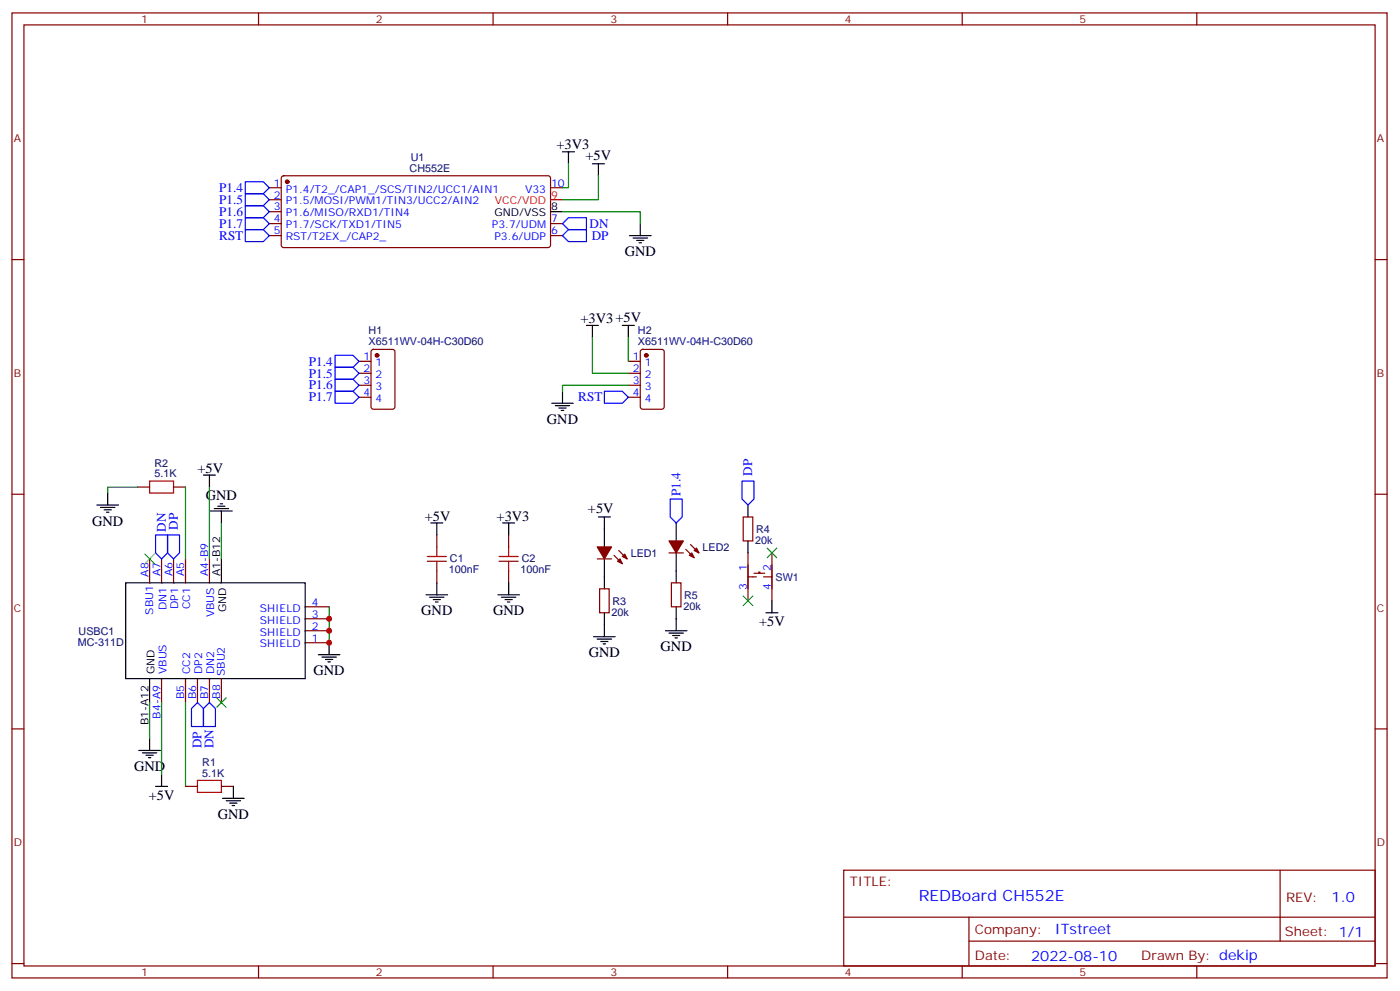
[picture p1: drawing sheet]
<svg xmlns="http://www.w3.org/2000/svg" width="413mm" height="292mm" viewBox="0 0 413 292" stroke-linecap="round" stroke-linejoin="round" font-family="sans-serif">
<g fill="none" stroke="#870000" stroke-width=".35">
<path d="M3.5 3.8h405.4v284.3h-405.4zM7.1 7.3h398.2v277.3h-398.2zM76.2 3.8v3.5M145.3 3.8v3.5M214.5 3.8v3.5M283.6 3.8v3.5M352.8 3.8v3.5M79.4 55.3h3.5M79.4 58.8h3.5M83.1 52l.5-.2h78.2l.5 .7-.1 20-.6 .5-78.3-.1-.4-.7v-19.7zM162.3 55.3h3.5M3.5 76.5h3.6"/>
<path d="M79.4 62.4h3.5M79.4 65.9h3.5M79.4 69.4h3.5M162.3 65.9h3.5M162.3 69.4h3.5M405.3 76.5h3.6M105.8 106.5h3.6M105.8 110h3.6M105.8 113.5h3.6M105.8 117.1h3.6M109.6 103.1l.5-.2h5.6l.7 .5v16.5l-.4 .6-5.9 .1-.7-.5v-16.5zM185.2 106.5h3.5"/>
<path d="M185.2 110h3.5M185.2 113.5h3.5M185.2 117.1h3.5M189 103.1l.4-.2h5.7l.6 .5 .1 16.5-.5 .6-5.9 .1-.6-.5-.1-16.5zM3.5 145.6h3.6M40.6 143.5h3.5M51.2 143.5h3.5M128.8 157.6v3.5M149.9 157.6v3.5M219.1 152.3h2.8v7.1h-2.8zM405.3 145.6h3.6M44.1 164.7v7"/>
<path d="M47.6 164.7v7M51.2 164.7v7M54.7 164.7v7M61.7 164.7v7M90 178.8h7M128.8 168.2v3.5M149.9 168.2v3.5M176 164.7h4.3M176.7 173.5h2.9v7.1h-2.9zM181 163.6l2.4 2.5M182.4 162.2l2.5 2.5M197.2 162.9h4.2"/>
<path d="M197.9 171.7h2.8v7.1h-2.8zM202.1 161.9l2.5 2.4M203.6 160.4l2.4 2.5M220.5 162.9v14.1M220.5 170h2.5M222.2 168.9h3.2M223.7 168.9v-.3h.3v.3M225.1 170h2.4M227.5 162.9v14.1M47.6 200v7M54.7 200v7M58.2 200v7"/>
<path d="M61.7 200v7M65.3 200v7M90 189.4h7M90 185.8h7M90 182.3h7M3.5 214.8h3.6M405.3 214.8h3.6M54.7 231.7h3.5M65.3 231.7h3.5M248.7 256.4h156.6v28.2h-156.6zM377.3 256.4v20.9M248.7 270.2h156.5"/>
<path d="M285.6 277.3h119.6M285.6 270.2v14.2M3.5 283.9h3.6M76.2 284.6v3.5M145.3 284.6v3.5M214.5 284.6v3.5M283.6 284.6v3.5M352.8 284.6v3.5M405.3 283.9h3.6"/>
</g>
<g fill="#870000" stroke="#870000" stroke-width=".35">
<path d="M176 161.1h4.3l-2.1 3.6z"/>
<path d="M182 165.4l.7-.7 .7 1.4z"/>
<path d="M183.4 164l.7-.7 .8 1.4z"/>
<path d="M197.2 159.4h4.2l-2.1 3.5z"/>
<path d="M203.2 163.6l.7-.7 .7 1.4z"/>
<path d="M204.6 162.2l.7-.7 .7 1.4z"/>
<circle cx="84.7" cy="53.6" r=".53"/>
<circle cx="111.1" cy="104.7" r=".53"/>
<circle cx="190.5" cy="104.7" r=".53"/>
</g>
<g fill="none" stroke="#000" stroke-width=".35">
<path d="M165.8 44.7h3.5M167.6 44.7v3.6M174.6 48.3h3.6M176.4 48.3v3.5M162.3 62.4h3.5M185.6 69.4h6.3M186.6 70.1h4.3M187.7 70.8h2.1M188.4 71.5h.7M188.7 65.9v3.5M172.9 95.9h3.5M174.6 95.9v3.5"/>
<path d="M183.4 95.9h3.6M185.2 95.9v3.5M162.6 118.8h6.4M163.7 119.5h4.2M165.8 115.3v3.5M60 140h3.5M61.7 140v3.5M164.7 120.2h2.2M165.5 120.9h.7M28.6 148.8h6.3M29.6 149.5h4.3M30.7 150.2h2.1"/>
<path d="M31.4 150.9h.7M31.7 145.3v3.5M62.1 150.6h6.3M63.1 149.9h4.3M64.2 149.2h2.1M64.9 148.4h.7M65.3 150.6v3.5M127 154.1h3.5M128.8 154.1v3.5M148.2 154.1h3.5M149.9 154.1v3.5M176.4 152.3h3.5"/>
<path d="M178.2 152.3v8.8M199.3 154.1v5.3M220.5 148.8v3.5M220.5 159.4v3.5M37 171.7h53v28.3h-53zM65.3 164.7v7M125.6 175.3h6.3M126.6 176h4.3M127.7 176.7h2.1M128.4 177.4h.7M128.8 171.7v3.6M146.8 175.3h6.3"/>
<path d="M147.8 176h4.2M148.9 176.7h2.1M149.6 177.4h.7M149.9 171.7v3.6M178.2 164.7v8.8M199.3 162.9v8.8M199.3 178.8v7M227.5 177v3.6M44.1 200v7M93.8 192.9h6.4M94.9 193.6h4.2M96 194.3h2.1"/>
<path d="M96.7 195h.7M97 189.4v3.5M175 187.6h6.3M176 188.3h4.3M177.1 189h2.1M177.8 189.7h.7M178.2 180.6v7M196.1 185.8h6.4M197.2 186.5h4.2M198.3 187.3h2.1M199 188h.7M225.8 180.6h3.5"/>
<path d="M44.1 217.6v3.5M40.9 221.1h6.4M42 221.8h4.2M43 222.5h2.2M43.7 223.2h.7M45.9 231.7h3.5M47.6 228.2v3.5M65.6 235.2h6.4M66.7 235.9h4.2M67.7 236.6h2.1M68.4 237.3h.7M68.8 231.7v3.5"/>
</g>
<path d="M162.3 58.8h3.5" fill="none" stroke="#f00" stroke-width=".35"/>
<g fill="none" stroke="#008700" stroke-width=".35">
<path d="M167.6 48.3v7h-1.8M176.4 51.8v7h-10.6M165.8 62.4h22.9v3.5M174.6 99.4v10.6h10.6M185.2 99.4v7.1M185.2 113.5h-19.4v1.8M40.6 143.5h-8.9v1.8M54.7 143.5v21.2M61.7 143.5v21.2M65.3 154.1v10.6M97 178.8v10.6M44.1 207v10.6"/>
<path d="M47.6 207v21.2M54.7 207v24.7"/>
</g>
<path d="M44.1 141.7h7.1v3.6h-7.1zM125.9 165.4h5.7M125.9 164h5.7M128.8 161.1v2.9M128.8 165.4v2.8M147.1 165.4h5.7M147.1 164h5.7M149.9 161.1v2.9M149.9 165.4v2.8M58.2 229.9h7.1v3.6h-7.1z" fill="none" stroke="#a10000" stroke-width=".35"/>
<path d="M42.7 163.3l2.8 2.8M45.5 163.3l-2.8 2.8M219.1 175.6l2.8 2.8M221.9 175.6l-2.8 2.8M226.1 161.5l2.9 2.8M229 161.5l-2.9 2.8M63.9 205.6l2.8 2.8M66.7 205.6l-2.8 2.8" fill="none" stroke="#3c3" stroke-width=".35"/>
<g fill="none" stroke="#00f" stroke-width=".35">
<path d="M72.3 53.6h5.3l1.8 1.7-1.8 1.8h-5.3zM72.3 57.1h5.3l1.8 1.7-1.8 1.8h-5.3zM72.3 60.6h5.3l1.8 1.8-1.8 1.7h-5.3zM72.3 64.1h5.3l1.8 1.8-1.8 1.8h-5.3zM72.3 67.7h5.3l1.8 1.7-1.8 1.8h-5.3zM165.8 65.9l1.8-1.8h5.3v3.6h-5.3zM165.8 69.4l1.8-1.7h5.3v3.5h-5.3zM98.8 104.7h5.3l1.7 1.8-1.7 1.7h-5.3zM98.8 108.2h5.3l1.7 1.8-1.7 1.8h-5.3zM98.8 111.8h5.3l1.7 1.7-1.7 1.8h-5.3zM98.8 115.3h5.3l1.7 1.8-1.7 1.7h-5.3zM178.2 115.3h5.2l1.8 1.8-1.8 1.7h-5.2z"/>
<path d="M45.9 157.6h3.5v5.3l-1.8 1.8-1.7-1.8zM49.4 157.6h3.5v5.3l-1.7 1.8-1.8-1.8zM197.6 147h3.5v5.3l-1.8 1.8-1.7-1.8zM218.7 141.7h3.5v5.3l-1.7 1.8-1.8-1.8zM58.2 207l1.8 1.8v5.3h-3.6v-5.3zM61.7 207l1.8 1.8v5.3h-3.5v-5.3z"/>
</g>
<g fill="#c00">
<circle cx="97" cy="189.4" r=".88"/>
<circle cx="97" cy="185.8" r=".88"/>
<circle cx="97" cy="182.3" r=".88"/>
</g>
<text font-size="4.6" fill="#00f" x="270.8" y="265.4">REDBoard CH552E</text>
<g font-size="4.2">
<text x="164" y="44">+3V3</text>
<text x="172.6" y="47.2">+5V</text>
<text x="184.1" y="75.5">GND</text>
<text x="171.1" y="95.2">+3V3+5V</text>
<text x="161.2" y="124.9">GND</text>
<text x="58.2" y="139.3">+5V</text>
<text x="60.7" y="147.3">GND</text>
<text x="27.2" y="154.9">GND</text>
<text x="125.2" y="153.4">+5V</text>
<text x="146.4" y="153.4">+3V3</text>
<text x="173.3" y="151.3">+5V</text>
<text x="124.2" y="181.3">GND</text>
<text x="145.3" y="181.3">GND</text>
<text x="223.8" y="184.5">+5V</text>
<text x="194.7" y="191.9">GND</text>
<text x="173.6" y="193.7">GND</text>
<text x="92.4" y="199">GND</text>
<text x="39.5" y="227.2">GND</text>
<text x="43.8" y="235.8">+5V</text>
<text x="64.2" y="241.3">GND</text>
</g>
<g font-size="4.2" fill="#00f">
<text x="392.5" y="265.7">1.0</text>
<text x="310.9" y="275.2">ITstreet</text>
<text x="304" y="283">2022-08-10</text>
</g>
<g font-size="3.9" fill="#00f">
<text x="64.6" y="56.6">P1.4</text>
<text x="64.6" y="60.1">P1.5</text>
<text x="64.6" y="63.6">P1.6</text>
<text x="64.6" y="67.1">P1.7</text>
<text x="64.6" y="70.7">RST</text>
<text x="173.8" y="67.2">DN</text>
<text x="174.4" y="70.7">DP</text>
<text x="91.1" y="107.7">P1.4</text>
<text x="91.1" y="111.2">P1.5</text>
<text x="91.1" y="114.8">P1.6</text>
<text x="91.1" y="118.3">P1.7</text>
<text x="170.5" y="118.3">RST</text>
<text x="221.7" y="140.2" transform="rotate(-90 221.7 140.2)">DP</text>
<text x="200.6" y="146.1" transform="rotate(-90 200.6 146.1)">P1.4</text>
<text x="48.9" y="156.7" transform="rotate(-90 48.9 156.7)">DN</text>
<text x="52.4" y="156.1" transform="rotate(-90 52.4 156.1)">DP</text>
<text x="59.4" y="220.4" transform="rotate(-90 59.4 220.4)">DP</text>
<text x="63" y="220.4" transform="rotate(-90 63 220.4)">DN</text>
</g>
<g font-size="3.9" fill="#800">
<text x="250.5" y="261">TITLE:</text>
<text x="379.1" y="265.7">REV:</text>
<text x="287.4" y="275.2">Company:</text>
<text x="378.7" y="275.8">Sheet: 1/1</text>
<text x="287.4" y="282.9">Date:</text>
<text x="336.4" y="282.9">Drawn By: dekip</text>
</g>
<g font-size="3.2" fill="#800">
<text x="41.6" y="6.8">1</text>
<text x="110.8" y="6.8">2</text>
<text x="179.9" y="6.8">3</text>
<text x="249.1" y="6.8">4</text>
<text x="318.2" y="6.8">5</text>
<text x="4.1" y="41.9">A</text>
<text x="405.9" y="41.9">A</text>
<text x="4.1" y="111.1">B</text>
<text x="405.9" y="111.1">B</text>
<text x="4.1" y="180.2">C</text>
<text x="405.9" y="180.2">C</text>
<text x="4.1" y="249.3">D</text>
<text x="405.9" y="249.3">D</text>
<text x="41.6" y="287.6">1</text>
<text x="110.8" y="287.6">2</text>
<text x="179.9" y="287.6">3</text>
<text x="249.1" y="287.6">4</text>
<text x="318.2" y="287.6">5</text>
</g>
<g font-size="3.2" fill="#000080">
<text x="121.1" y="47.4">U1</text>
<text x="120.7" y="50.6">CH552E</text>
<text x="108.7" y="101.7">X6511WV-04H-C30D60</text>
<text x="108.7" y="98.5">H1</text>
<text x="188" y="101.7">X6511WV-04H-C30D60</text>
<text x="188" y="98.5">H2</text>
<text x="45.5" y="137.5">R2</text>
<text x="45.5" y="140.7">5.1K</text>
<text x="222.6" y="160.2">20k</text>
<text x="222.9" y="157">R4</text>
<text x="132.6" y="165.7">C1</text>
<text x="153.8" y="165.7">C2</text>
<text x="185.9" y="164">LED1</text>
<text x="207.1" y="162.2">LED2</text>
<text x="132.3" y="168.9">100nF</text>
<text x="153.5" y="168.9">100nF</text>
<text x="228.6" y="171.1">SW1</text>
<text x="180.5" y="178.2">R3</text>
<text x="201.4" y="179.6">20k</text>
<text x="201.7" y="176.4">R5</text>
<text x="180.3" y="181.4">20k</text>
<text x="22.9" y="190.2">MC-311D</text>
<text x="23.2" y="187">USBC1</text>
<text x="59.6" y="225.7">R1</text>
<text x="59.6" y="228.9">5.1K</text>
</g>
<g font-size="3.2" fill="#00f">
<text x="80.7" y="55">1</text>
<text x="80.7" y="58.5">2</text>
<text x="84.2" y="56.7">P1.4/T2_/CAP1_/SCS/TIN2/UCC1/AIN1</text>
<text x="154.8" y="56.7">V33</text>
<text x="162.5" y="55">10</text>
<text x="80.7" y="62">3</text>
<text x="80.7" y="65.5">4</text>
<text x="84.2" y="60.3">P1.5/MOSI/PWM1/TIN3/UCC2/AIN2</text>
<text x="84.2" y="63.8">P1.6/MISO/RXD1/TIN4</text>
<text x="162.5" y="65.5">7</text>
<text x="80.7" y="69.1">5</text>
<text x="84.2" y="67.3">P1.7/SCK/TXD1/TIN5</text>
<text x="84.2" y="70.8">RST/T2EX_/CAP2_</text>
<text x="145" y="67.3">P3.7/UDM</text>
<text x="145.8" y="70.8">P3.6/UDP</text>
<text x="162.5" y="69.1">6</text>
<text x="107.2" y="106.1">1</text>
<text x="110.7" y="107.9">1</text>
<text x="186.5" y="106.1">1</text>
<text x="190" y="107.9">1</text>
<text x="107.2" y="109.6">2</text>
<text x="107.2" y="113.2">3</text>
<text x="110.7" y="111.4">2</text>
<text x="186.5" y="109.6">2</text>
<text x="186.5" y="113.2">3</text>
<text x="190" y="111.4">2</text>
<text x="107.2" y="116.7">4</text>
<text x="110.7" y="114.9">3</text>
<text x="110.7" y="118.5">4</text>
<text x="186.5" y="116.7">4</text>
<text x="190" y="114.9">3</text>
<text x="190" y="118.5">4</text>
<text x="43.7" y="170" transform="rotate(-90 43.7 170)">A8</text>
<text x="47.3" y="169.8" transform="rotate(-90 47.3 169.8)">A7</text>
<text x="50.8" y="169.8" transform="rotate(-90 50.8 169.8)">A6</text>
<text x="54.3" y="169.8" transform="rotate(-90 54.3 169.8)">A5</text>
<text x="61.4" y="169.8" transform="rotate(-90 61.4 169.8)">A4-B9</text>
<text x="220.1" y="173.7" transform="rotate(-90 220.1 173.7)">3</text>
<text x="220.1" y="168.2" transform="rotate(-90 220.1 168.2)">1</text>
<text x="227.2" y="173.7" transform="rotate(-90 227.2 173.7)">4</text>
<text x="227.2" y="168.2" transform="rotate(-90 227.2 168.2)">2</text>
<text x="49" y="179.9" transform="rotate(-90 49 179.9)">DN1</text>
<text x="52.6" y="179.4" transform="rotate(-90 52.6 179.4)">DP1</text>
<text x="56.1" y="179.5" transform="rotate(-90 56.1 179.5)">CC1</text>
<text x="91.9" y="178.4">4</text>
<text x="45.2" y="181.1" transform="rotate(-90 45.2 181.1)">SBU1</text>
<text x="63.1" y="181.9" transform="rotate(-90 63.1 181.9)">VBUS</text>
<text x="76.5" y="183.7">SHIELD</text>
<text x="76.5" y="180.2">SHIELD</text>
<text x="91.9" y="185.5">2</text>
<text x="91.9" y="182">3</text>
<text x="76.5" y="190.8">SHIELD</text>
<text x="76.5" y="187.3">SHIELD</text>
<text x="91.9" y="189">1</text>
<text x="49" y="198.6" transform="rotate(-90 49 198.6)">VBUS</text>
<text x="56.1" y="198.6" transform="rotate(-90 56.1 198.6)">CC2</text>
<text x="59.6" y="198.6" transform="rotate(-90 59.6 198.6)">DP2</text>
<text x="63.1" y="198.6" transform="rotate(-90 63.1 198.6)">DN2</text>
<text x="66.3" y="199.2" transform="rotate(-90 66.3 199.2)">SBU2</text>
<text x="54.3" y="206.1" transform="rotate(-90 54.3 206.1)">B5</text>
<text x="57.9" y="206.1" transform="rotate(-90 57.9 206.1)">B6</text>
<text x="61.4" y="206.1" transform="rotate(-90 61.4 206.1)">B7</text>
<text x="64.9" y="205.9" transform="rotate(-90 64.9 205.9)">B8</text>
<text x="47.3" y="211.7" transform="rotate(-90 47.3 211.7)">B4-A9</text>
</g>
<g font-size="3.2" fill="#f00">
<text x="162.5" y="58.5">9</text>
<text x="145.9" y="60.3">VCC/VDD</text>
</g>
<g font-size="3.2">
<text x="145.7" y="63.8">GND/VSS</text>
<text x="162.5" y="62">8</text>
<text x="64.9" y="169.8" transform="rotate(-90 64.9 169.8)">A1-B12</text>
<text x="66.7" y="180.3" transform="rotate(-90 66.7 180.3)">GND</text>
<text x="45.5" y="198.6" transform="rotate(-90 45.5 198.6)">GND</text>
<text x="43.7" y="213.7" transform="rotate(-90 43.7 213.7)">B1-A12</text>
</g>
</svg>
